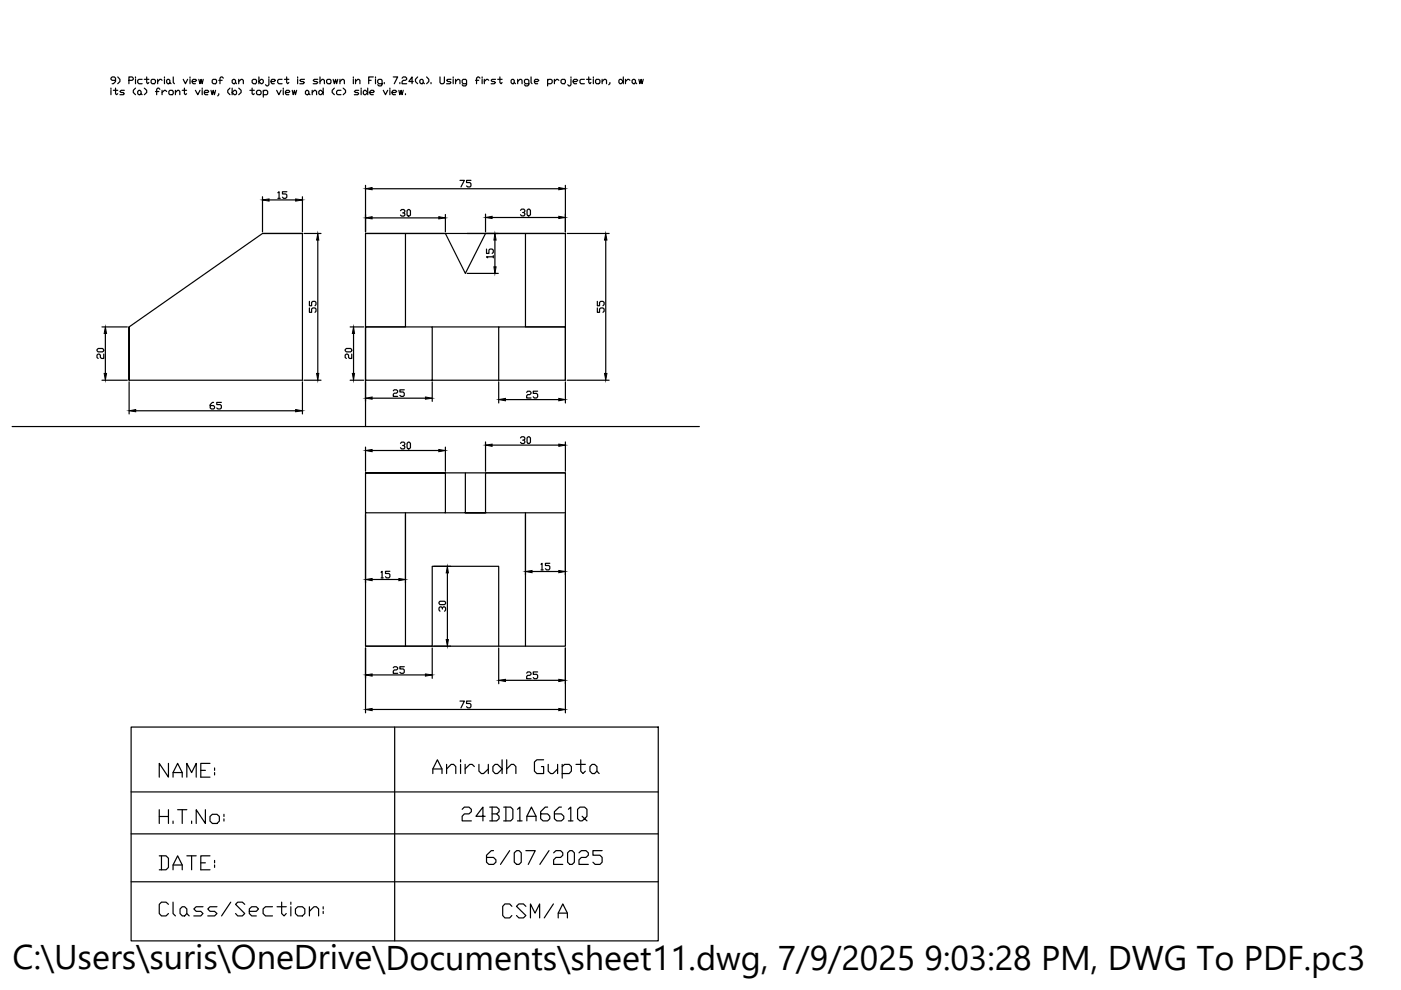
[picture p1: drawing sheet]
<svg xmlns="http://www.w3.org/2000/svg" width="297mm" height="210mm" viewBox="0 0 297 210" stroke-linecap="round" stroke-linejoin="round" font-family="sans-serif">
<!-- layer: 0 -->
<g fill="none" stroke="#000" stroke-width=".25">
<path d="M23.5 18.7v.2M23.5 19.1v1M24 19.1h1M24.5 17h-.7l-.3-.2v-.2l.3-.3h.4l.3 .3v.7l-.5 .5h-.2M24.5 18.7v1.2l.2 .2 .3-.2M25 16.3l.4 .5v.5l-.4 .5M26.4 19.1h-.7l-.3 .3 .3 .2h.4l.3 .3-.3 .2h-.7M27.3 17h.7l.3-.2v-.2l-.3-.3h-.7v1.5M28.7 18.7l-.4 .4v.5l.4 .5M28.7 16.3v.3M28.7 16.8v1M29.4 19.1l.5 .3v.5l-.2 .2-.5-.2v-.5z"/>
<path d="M29.9 19.9l.2 .2M30.1 16.8h-.7l-.2 .2v.5l.2 .3h.7M30.6 18.7l.5 .4v.5l-.5 .5M30.6 16.8h1M31.1 16.3v1.2l.2 .3 .3-.3M32.2 16.8h.5l.3 .2v.5l-.3 .3h-.5l-.2-.3v-.5zM33 19.4h.7M33.4 16.8v1M33.9 18.9l-.2-.2h-.3l-.2 .2v1.2M34.4 17l-.5-.2-.5 .5M34.4 19.1v1M34.9 16.3v.3"/>
<path d="M34.9 16.8v1M35.3 17l.2-.2 .5 .2v.5l-.2 .3h-.3l-.2-.3zM35.3 19.4l-.4-.3-.5 .5M36 19.1h.5l.2 .3v.5l-.2 .2h-.5l-.2-.2v-.5zM36 17.5l.3 .3M36.7 16.3v1.2l.3 .3M37.2 19.6l.5-.5h.2l.2 .3v.7M37.2 19.1v1M38.6 19.1h1M38.8 16.8l.5 1 .5-1M39.1 18.7v1.2l.2 .2 .3-.2M40.3 16.3v.3"/>
<path d="M40.3 16.8v1M40.8 17.3h.6l.3-.3-.3-.2h-.4l-.2 .2v.5l.2 .3h.4M41.4 19.1l.5 1 .5-1M42.1 16.8l.3 1 .2-1 .3 1 .2-1M42.9 18.7v.2M42.9 19.1v1M43.3 19.6h.8l.2-.2-.2-.3h-.6l-.2 .3v.5l.2 .2h.6M44.7 19.1l.3 1 .2-1 .3 1 .2-1M45 17l.2-.2h.5l.2 .2v.5l-.2 .3h-.5l-.2-.3zM46.4 19.9l-.2 .4M46.4 17h.7M47.4 16.6l-.3-.3h-.3l-.2 .3v1.2"/>
<path d="M48.8 18.7l-.5 .4v.5l.5 .5M49.2 17l.5-.2 .2 .2v.5l-.4 .3-.3-.3zM49.2 19.6l.5-.5h.2l.3 .3v.5l-.5 .2zM49.2 18.7v1.4M49.9 17.5l.3 .3M50.6 17.3l.5-.5h.2l.3 .2v.8M50.6 18.7l.5 .4v.5l-.5 .5M50.6 16.8v1M53 19.1h.9M53.5 17l.2-.2h.5l.2 .2v.5l-.2 .3h-.5l-.2-.3zM53.5 18.7v1.2l.2 .2 .2-.2M54.4 19.4l.2-.3h.5l.3 .3v.5l-.3 .2h-.5l-.2-.2z"/>
<path d="M54.9 17.3l.5-.5 .4 .2v.5l-.2 .3h-.2zM54.9 16.3v1.5M55.8 19.4l.2-.3h.5l.3 .3v.5l-.3 .2h-.7M55.8 19.1v1.5M57 16.8v1.2l-.2 .2-.5-.2M57 16.3v.3M57.5 17.3h.7l.2-.3-.2-.2h-.5l-.2 .2v.5l.2 .3h.5M58.7 19.1l.4 1 .5-1M59.8 16.8h-.7l-.2 .2v.5l.2 .3h.7M60.1 18.7v.2M60.1 19.1v1M60.3 16.8h.9"/>
<path d="M60.5 19.6h.7l.3-.2-.3-.3h-.4l-.3 .3v.5l.3 .2h.4M60.8 16.3v1.2l.2 .3 .2-.3M62 19.1l.2 1 .2-1 .2 1 .3-1M63.1 16.3v.3M63.1 16.8v1M64.5 16.8h-.7l-.2 .2 .2 .3h.5l.2 .2-.2 .3h-.7M64.8 19.4l.4-.3 .3 .3v.5l-.5 .2-.2-.2zM65.5 19.9l.2 .2M66.2 19.6l.5-.5h.2l.2 .3v.7M66.2 19.1v1M67.4 16.8h-.7l-.3 .2 .3 .3h.4l.3 .2-.3 .3h-.7M67.6 19.4l.5-.3 .4 .5-.4 .5h-.3l-.2-.2z"/>
<path d="M67.8 17.3l.5-.5h.2l.3 .2v.8M67.8 16.3v1.5M68.5 18.7v1.4M69.2 17l.3-.2h.5l.2 .2v.5l-.2 .3h-.5l-.3-.3zM70.6 16.8l.3 1 .2-1 .3 1 .2-1M70.9 18.7l-.5 .4v.5l.5 .5M72.1 17.3l.4-.5h.3l.2 .2v.8M72.1 16.8v1M72.3 19.1h-.7l-.2 .3v.5l.2 .2h.7M72.8 18.7l.5 .4v.5l-.5 .5M74.9 16.3v.3M74.9 16.8v1"/>
<path d="M75.4 17.3l.4-.5h.3l.2 .2v.8M75.4 16.8v1M76.1 19.1h-.7l-.3 .3 .3 .2h.4l.3 .3-.3 .2h-.7M76.6 18.7v.2M76.6 19.1v1M77.2 19.1h.3l.5 .5-.5 .5-.5-.2v-.5zM78 18.7v1.4M78.2 17h.5M78.4 19.6h.7l.3-.2-.3-.3h-.4l-.3 .3v.5l.3 .2h.4M79.1 16.3h-.9v1.5M79.6 16.3v.3M79.6 16.8v1"/>
<path d="M81 17.8h-.7l-.2-.3v-.5l.2-.2h.5l.2 .2v1l-.2 .2h-.5l-.2-.2M81.3 19.1l.4 1 .5-1M81.5 17.5v.3M82.7 18.7v.2M82.7 19.1v1M83.1 19.6h.7l.3-.2-.3-.3h-.4l-.3 .3v.5l.3 .2h.4M83.4 16.3h.9l-.7 1.5M84.6 19.1l.2 1 .2-1 .2 1 .3-1M84.8 17.5v.3M85.2 16.6l.3-.3h.5l.2 .3v.2l-.2 .2h-.5l-.3 .3v.5h1M86 19.9v.2M87.6 17.3h-.9l.7-1v1.5"/>
<path d="M88.5 16.3l-.4 .5v.5l.4 .5M89 17l.3-.2 .4 .2v.5l-.2 .3h-.2l-.3-.3zM89.7 17.5l.3 .3M90.5 16.3l.4 .5v.5l-.4 .5M91.4 17.5v.3M93.3 16.3v1.2l.2 .3h.5l.2-.3v-1.2M95.6 16.8h-.7l-.2 .2 .2 .3h.5l.2 .2-.2 .3h-.7M96.1 16.3v.3M96.1 16.8v1M96.6 17.3l.5-.5h.2l.2 .2v.8M96.6 16.8v1M98.9 17.8h-.7l-.2-.3v-.5l.2-.2h.5l.2 .2v1l-.2 .2h-.5l-.2-.2"/>
<path d="M100.8 17h.7M101.8 16.6l-.3-.3-.5 .3v1.2M102.2 16.3v.3M102.2 16.8v1M102.7 16.8v1M103.6 17l-.4-.2-.5 .5M105.1 16.8h-.8l-.2 .2 .2 .3h.5l.3 .2-.3 .3h-.7M105.5 16.8h1M106 16.3v1.2l.2 .3 .3-.3M108.4 17l.2-.2 .4 .2v.5l-.2 .3h-.2l-.2-.3zM109 17.5l.3 .3M109.8 17.3l.4-.5h.3l.2 .2v.8"/>
<path d="M109.8 16.8v1M112.1 17.8h-.7l-.2-.3v-.5l.2-.2h.5l.2 .2v1l-.2 .2h-.5l-.2-.2M112.6 16.3v1.2l.2 .3M113.3 17.3h.7l.2-.3-.2-.2h-.5l-.2 .2v.5l.2 .3h.5M116.1 17l.3-.2h.4l.3 .2v.5l-.3 .3h-.7M116.1 16.8v1.4M117.5 16.8v1M118.5 17l-.5-.2-.5 .5M118.9 17l.3-.2h.5l.2 .2v.5l-.2 .3h-.5l-.3-.3zM121.1 16.8v1.2l-.3 .2h-.2l-.2-.2M121.1 16.3v.3M121.5 17.3h.7l.3-.3-.3-.2h-.4l-.3 .2v.5l.3 .3h.4"/>
<path d="M123.9 16.8h-.7l-.2 .2v.5l.2 .3h.7M124.4 16.8h.9M124.8 16.3v1.2l.3 .3 .2-.3M125.8 16.3v.3M125.8 16.8v1M126.3 17l.2-.2h.4l.3 .2v.5l-.3 .3h-.4l-.2-.3zM127.7 17.3l.4-.5h.3l.2 .2v.8M127.7 16.8v1M129.3 17.5v.3l-.2 .2M131.2 17l.5-.2 .5 .5-.5 .5h-.3l-.2-.3zM132.2 16.3v1.5M132.6 16.8v1"/>
<path d="M133.5 17l-.4-.2-.5 .5M134 17l.5-.2 .2 .2v.5l-.4 .3-.3-.3zM134.7 17.5l.3 .3M135.5 16.8l.2 1 .2-1 .2 1 .3-1M77.5 39.3v9.9M97.5 38.2h1l-.8 1.4M99.9 38.2h-1v.5h.7l.3 .3v.4l-.3 .2h-.4l-.3-.2M119.9 39.3v9.9M55.7 49.5h8.4v31.1h-36.7v-11.3v11.3M55.7 41.7v7.5M57.1 42.4h5.6M58.9 40.9l.3-.2v1.4"/>
<path d="M58.9 42.1h.5M60.8 40.7h-.9v.4h.7l.2 .2v.5l-.2 .3h-.5l-.2-.3M64.1 49.5h-8.4l-28.3 19.8M64.1 41.7v7.5M64.5 49.5h3.6M67.4 50.9v28.3M77.5 49.5h16.9l4.3 8.5 4.2-8.5h17M78.9 40h39.6M78.9 46.2h14.1M84.9 44.7l.3-.3h.4l.2 .5-.2 .2h-.2M85.6 45.1l.2 .3-.2 .4h-.4l-.3-.2M86 49.5v19.8h-8.5"/>
<path d="M86.3 44.7l.3-.3 .4 .3v.9l-.2 .2-.5-.2zM94.4 45.5v3.7M99 49.5h6.6M99 58h6.6M102.9 45.4v3.8M103.2 52.8v.9h.5v-.7l.2-.2h.4l.3 .2v.5l-.3 .2M104.3 46.1h14.2M104.6 54.5h-1.4l.2 .2M104.6 54.2v.5M104.9 50.9v5.7M110.3 44.6l.3-.3h.5l.2 .5-.2 .3h-.3M111.1 45.1l.2 .2-.2 .5h-.5l-.3-.3"/>
<path d="M111.4 49.5v19.8h8.5M111.7 44.6l.3-.3 .5 .3v.9l-.3 .3-.5-.3zM120.3 49.5h8.8M128.4 50.9v28.3M20.6 74.1l.2-.2h.9l.3 .5-.3 .2h-.9zM21.6 69.3h5.4M22 75.1v.9h-.5l-.2-.2v-.5l-.3-.2-.4 .2v.5l.2 .2M22.3 70.7v8.5M65.6 65.3v.9h.5v-.7l.2-.2h.5l.2 .2v.5l-.2 .2M65.6 63.9v.9h.5v-.7l.2-.2h.5l.2 .2v.5l-.2 .2M73.2 74.1l.2-.2h1l.2 .5-.2 .2h-1zM74.2 69.3h2.9"/>
<path d="M74.6 75.1v.9h-.5l-.2-.2v-.5l-.5-.2-.2 .2v.5l.2 .2M75 70.7v8.5M91.6 69.3h14.1M126.6 65.3v.9h.5v-.7l.3-.2h.4l.3 .2v.5l-.3 .2M126.6 63.9v.9h.5v-.7l.3-.2h.4l.3 .2v.5l-.3 .2M2.6 90.4h145.7M21.6 80.6h5.4M27.4 81v6.8M28.8 87.1h33.9M45.3 85.3h-.3l-.4 .5v.7l.2 .2h.5l.2-.2-.2-.5h-.7M46.9 85.3h-.9v.5h.7l.2 .2v.5l-.2 .2h-.5l-.2-.2M64.1 81v6.8"/>
<path d="M64.5 80.6h3.6M74.2 80.6h2.9M77.5 94.8v5.1M78.9 84.4h11.3M78.9 95.5h14.1M83.4 82.9l.2-.3h.5l.2 .3v.2l-.2 .3h-.5l-.2 .2v.4h.9M84.9 94l.3-.3h.4l.2 .5-.2 .3h-.2M85.6 94.5l.2 .2-.2 .5h-.4l-.3-.3M85.7 82.6h-.9v.5h.7l.2 .3v.4l-.2 .2h-.5l-.2-.2M86.6 93.7l.4 .3v.9l-.2 .3-.5-.3v-.9zM91.6 80.6v-11.3h-14.1v11.3h42.4v-31.1h-42.4v40.9M91.6 81v4.1"/>
<path d="M94.4 94.8v5.1M102.9 93.7v6.2M104.3 94.4h14.2M105.7 80.6v-11.3h14.2v11.3M105.7 81v4.4M107.2 84.7h11.3M110.3 92.9l.3-.3h.5l.2 .5-.5 .2M111.1 93.3l.2 .3-.2 .4h-.5l-.3-.2M111.7 83.2l.2-.3h.4l.3 .3-.3 .5h-.4l-.2 .2v.5h.9M111.7 92.9l.3-.3 .5 .3v.9l-.3 .2-.5-.2zM114 82.9h-.9v.5h.7l.2 .3v.4l-.2 .3h-.5l-.2-.3M119.9 81v4.4"/>
<path d="M119.9 93.7v6.2M120.3 80.6h8.8M77.5 100.3v36.7h42.4v-36.7h-42.4h16.9v8.4h-16.9M77.5 109.1v14.5M86 108.7v28.3M98.7 100.3v8.4h4.2h-8.5M111.4 108.7v28.3M114.7 119.6l.2-.2v1.4M116.6 119.4h-1v.5h.8l.2 .2v.5l-.2 .2h-.5l-.3-.2M119.9 100.3h-17v8.4h17M119.9 109.1v12.8M77.5 137h14.1v-16.9h14.1v16.9"/>
<path d="M77.5 137.4v13.7M78.9 122.9h5.7M80.8 121.3l.2-.2v1.4M80.8 122.5h.5M82.7 121.1h-1v.5h.8l.2 .2v.5l-.2 .2h-.6l-.2-.2M91.6 137.4v6.4M92 137h3.5M92 120.1h3.5M93.1 127.7l.2-.2h1l.2 .4-.2 .3h-1zM93.8 129.1v-.2l-.5-.2-.2 .2v.4l.2 .3M93.8 128.9l.2-.2 .5 .2v.4l-.2 .3M94.9 121.5v14.1"/>
<path d="M105.7 137.4v7.6M112.8 121.2h5.7M114.7 120.8h.5M119.9 137.4v13.7M27.8 154.1h111.8v45.4h-111.8zM78.9 150.4h39.6M78.9 143.1h11.3M83.4 141.6l.2-.2h.5l.2 .2v.2l-.2 .2h-.5l-.2 .3v.5h.9M83.7 154.1v45.4M85.7 141.4h-.9v.4h.7l.2 .2v.6l-.2 .2h-.5l-.2-.2M97.5 148.6h1l-.8 1.5M99.9 148.6h-1v.6h.7l.3 .2v.4l-.3 .3h-.4l-.3-.3"/>
<path d="M107.2 144.2h11.3M111.7 142.7l.2-.2h.4l.3 .2v.3l-.3 .2h-.4l-.2 .2v.5h.9M114 142.5h-.9v.5h.7l.2 .2v.5l-.2 .2h-.5l-.2-.2M27.8 167.9h111.8M27.8 176.8h111.8M33.8 171.7v2.9M33.8 173.1h1.9M35.7 161.9v2.9l-1.9-2.9v2.9M35.7 171.7v2.9M36.7 164.8v-1l1-1.9 .9 1.9v1M36.7 163.8h1.9M36.7 174.1v.5"/>
<path d="M37.7 171.7h1.9M38.6 171.7v2.9M39.6 164.8v-2.9l1 1.9 1-1.9v2.9M40.6 174.1v.5M42.6 163.3h.9M43.5 171.7v2.9l-1.9-2.9v2.9M44.5 161.9h-1.9v2.9h1.9M44.5 173.1l.5-.5h1l.5 .5v1l-.5 .5h-1l-.5-.5zM45.5 162.8v.5M45.5 163.8v.5M47.5 172.6v.5M47.5 173.6v.5"/>
<path d="M27.8 187h111.8M33.8 181.5h1.4l.5 .5v1.9l-.5 .5h-1.4M34.2 181.5v2.9M35.7 191.7l-.5-.4h-1l-.4 .4v2l.4 .5h1l.5-.5M36.7 184.4v-1l1-1.9 .9 1.9v1M36.7 191.3v2.4l.5 .5M36.7 183.4h1.9M38.6 192.2h.5l.5 .5v1l-.5 .5h-.5l-.4-.5v-1zM39.6 181.5h2M39.6 193.7l.5 .5M40.6 181.5v2.9M42.6 182.9h.9"/>
<path d="M43 192.2h-1.4l-.5 .5 .5 .5h1l.4 .5-.4 .5h-1.5M44.5 181.5h-1.9v2.9h1.9M45.5 182.4v.5M45.5 183.4v.5M46 192.2h-1.5l-.4 .5 .4 .5h1l.5 .5-.5 .5h-1.4M48.9 191.3l-1.9 2.9M51.9 191.7l-.5-.4h-1l-.5 .4 2 2-.5 .5h-1l-.5-.5M52.9 193.2h1.4l.5-.5-.5-.5h-.9l-.5 .5v1l.5 .5h.9M57.8 192.2h-1.5l-.5 .5v1l.5 .5h1.5M58.7 192.2h2M59.7 191.3v2.4l.5 .5 .5-.5M61.7 191.3v.4"/>
<path d="M61.7 192.2v2M62.6 192.7l.5-.5h1l.5 .5v1l-.5 .5h-1l-.5-.5zM65.6 193.2l1-1h.5l.4 .5v1.5M65.6 192.2v2M68.5 192.2v.5M68.5 193.2v.5"/>
</g>
<g fill="#000" stroke="#000" stroke-width=".21">
<path d="M77.5 40l1.4-.2v.4zM118.5 39.8l1.4 .2-1.4 .2zM55.7 42.4l1.4-.2v.4zM62.7 42.2l1.4 .2-1.4 .2zM67.4 49.5l.2 1.4h-.5zM77.5 46.2l1.4-.3v.5zM93 45.9l1.4 .3-1.4 .2zM102.9 46.1l1.4-.2v.4zM104.9 49.5l.3 1.4h-.5zM104.7 56.6h.5l-.3 1.4zM118.5 45.9l1.4 .2-1.4 .2zM128.4 49.5l.3 1.4h-.5z"/>
<path d="M22.1 79.2h.5l-.3 1.4zM22.3 69.3l.3 1.4h-.5zM67.1 79.2h.5l-.2 1.4zM75 69.3l.2 1.4h-.5zM74.7 79.2h.5l-.2 1.4zM128.2 79.2h.5l-.3 1.4zM27.4 87.1l1.4-.3v.5zM62.7 86.8l1.4 .3-1.4 .2zM77.5 84.4l1.4-.2v.4zM77.5 95.5l1.4-.2v.5zM90.2 84.2l1.4 .2-1.4 .2zM93 95.3l1.4 .2-1.4 .3z"/>
<path d="M102.9 94.4l1.4-.2v.4zM105.7 84.7l1.5-.2v.5zM118.5 84.5l1.4 .2-1.4 .3zM118.5 94.2l1.4 .2-1.4 .2zM77.5 122.9l1.4-.2v.4zM84.6 122.7l1.4 .2-1.4 .2zM94.6 135.6h.5l-.2 1.4zM94.9 120.1l.2 1.4h-.5zM111.4 121.2l1.4-.2v.4zM118.5 121l1.4 .2-1.4 .2zM77.5 150.4l1.4-.2v.5zM77.5 143.1l1.4-.2v.5z"/>
<path d="M90.2 142.9l1.4 .2-1.4 .3zM105.7 144.2l1.5-.2v.5zM118.5 150.2l1.4 .2-1.4 .3zM118.5 144l1.4 .2-1.4 .3z"/>
</g>
<text font-size="7.5" x="91" y="166.2">Anirudh Gupta</text>
<text font-size="7.3" x="2.7" y="205.5">C:\Users\suris\OneDrive\Documents\sheet11.dwg, 7/9/2025 9:03:28 PM, DWG To PDF.pc3</text>
<g font-size="6.2">
<text x="97" y="175.3">24BD1A661Q</text>
<text x="102.3" y="184.5">6/07/2025</text>
<text x="105.8" y="195.8">CSM/A</text>
</g>
</svg>
